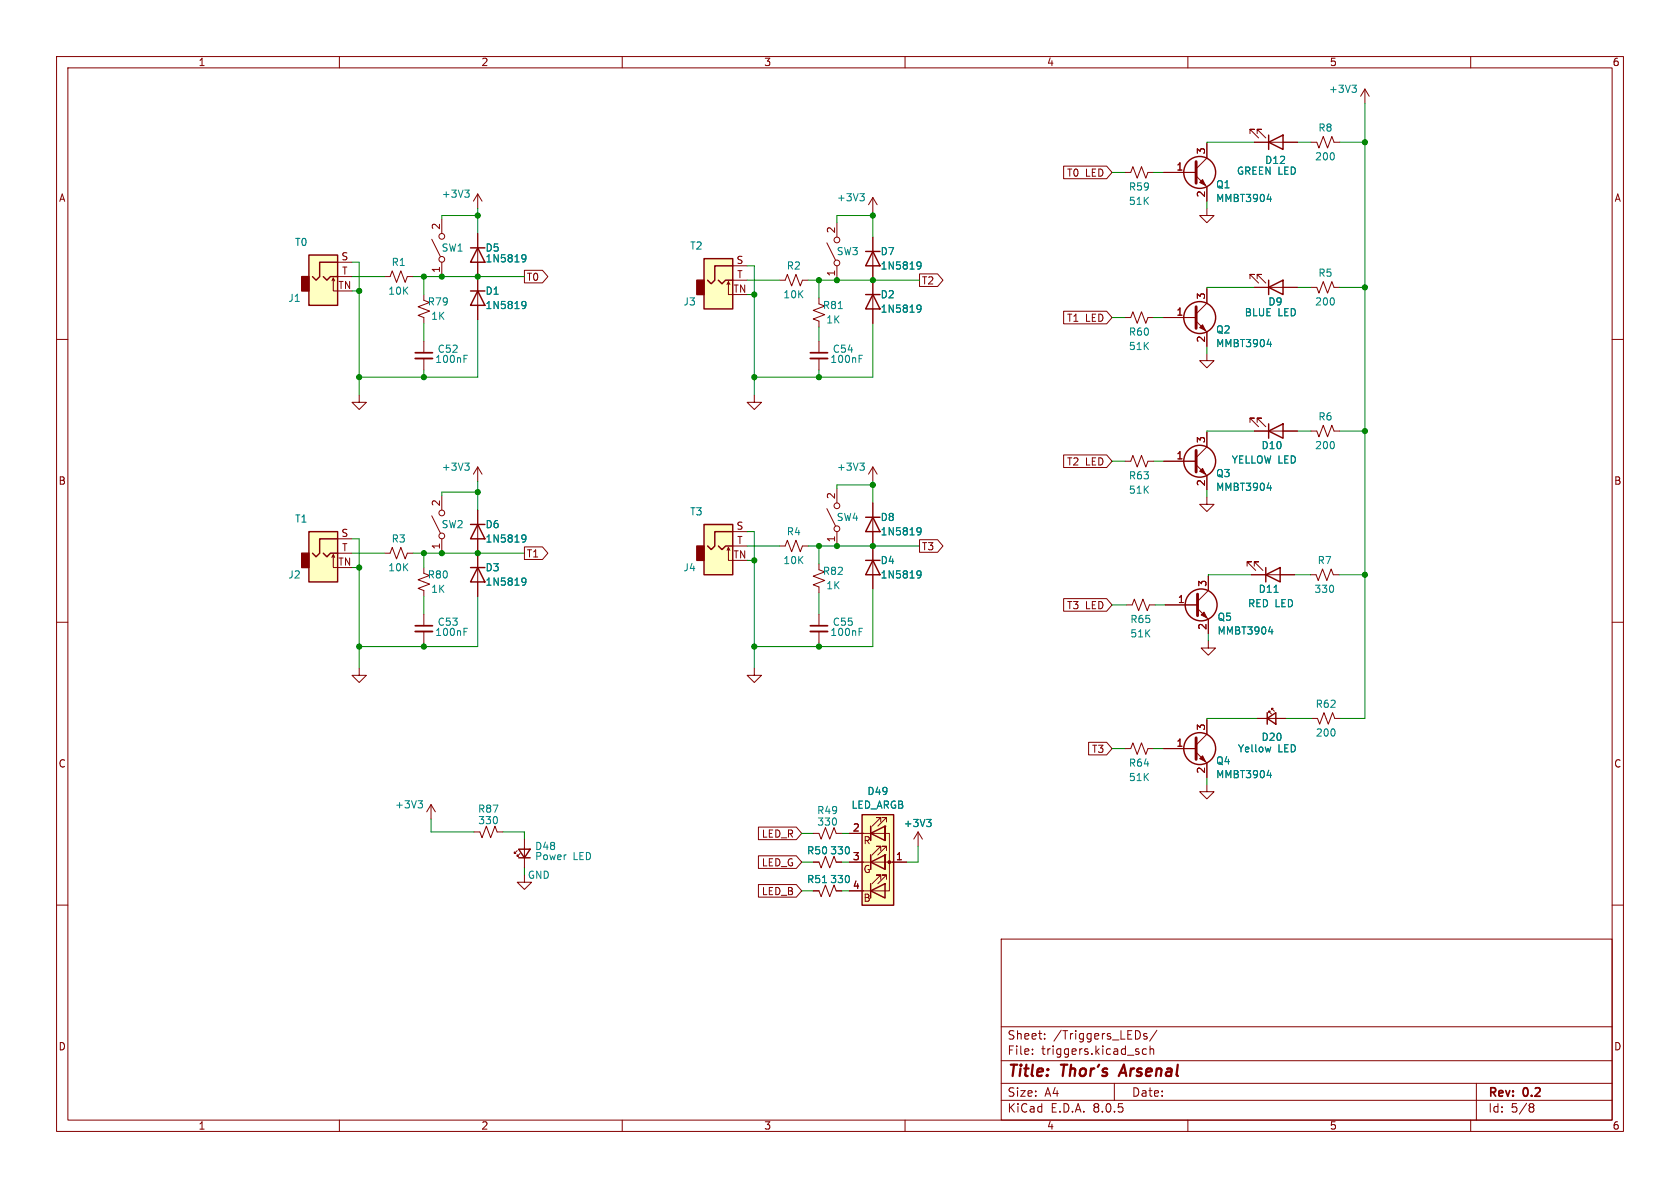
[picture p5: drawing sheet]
<svg xmlns="http://www.w3.org/2000/svg" width="297mm" height="210mm" viewBox="0 0 297 210" stroke-linecap="round" stroke-linejoin="round" font-family="sans-serif">
<g fill="none" stroke="#840000" stroke-width=".18">
<path d="M10 10h277v190h-277zM12 12h273v186h-273zM60 10v2M110 10v2M160 10v2M210 10v2M260 10v2M78.1 38.7v2.6M148 39.4v2.5M198.9 30.5h1l.4-1 .7 2 .8-2 .8 2 .3-1h1.1M10 60h2M76.3 42.3l1.6 3"/>
<path d="M78.1 46.4v2.5M84.5 41.3v15.2M146.2 42.9l1.5 3.1M148 47v2.5M198.9 56.1h1l.4-1 .7 2.1 .8-2.1 .8 2.1 .3-1.1h1.1M205.7 56.1h5.8M211.5 56.8l1.9 1.9v2.5M213.4 51.1v2.5l-1.9 1.9M285 60h2M63.5 69.9v1.2h1.3l-1.3 1.3-1.3-1.3h1.3M10 110h2M199.1 106.9h1.1l.3-1 .8 2.1 .8-2.1 .7 2.1 .4-1.1h1"/>
<path d="M213.6 113.3v1.3h1.3l-1.3 1.2-1.3-1.2h1.3M285 110h2M222.2 127h5.1M224.3 126v-.3h.2h-.2l.5 .5M224.8 125.5v-.3h.2h-.2l.5 .5M10 160h2M83.8 147.1h1l.4 1 .8-2 .7 2 .8-2 .4 1h1M91.4 150.4l-.5 .5v-.3v.3h.3M91.9 150.9l-.5 .5v-.3v.3h.3M92.7 148.3v5.1M285 160h2M177 166h108v32h-108z"/>
<path d="M60 198v2M110 198v2M160 198v2M177 194.5h108M177 191.5h108M177 187.5h108M177 181.5h108M182.5 186.3v.1M182.5 185.5v.1M184.7 183.6v.1M184.7 182.8v.1M197 191.5v3"/>
<path d="M202.7 185.5l-.5-.1-.2 .3v.4l.1 .2h.6M202.7 182.8l-.3-.1-.2 .2v.2l.5 .2v.3h-.5M203.3 185.5l.2-.1 .4 .1 .1 .9M203.3 184.9v1.5M204.5 182.1l-1.3 2M210 198v2M260 198v2M261 191.5v6.5M270.6 195.1h.3l.3 .3-.3 .3M270.6 195.7h.3M270.9 195.7l.2 .2 .1 .4-.3 .3h-.3"/>
<circle cx="78.1" cy="45.8" r=".51"/>
<circle cx="78.1" cy="41.8" r=".51"/>
<circle cx="148" cy="42.4" r=".51"/>
<circle cx="148" cy="46.5" r=".51"/>
</g>
<path d="M198.7 188.2l-.9 2" fill="none" stroke="#840000" stroke-width=".4"/>
<path d="M211.5 54.2v3.8" fill="none" stroke="#840000" stroke-width=".51"/>
<path d="M212.1 57.9l.5-.5 .5 1z" fill="#840000" stroke="#840000" stroke-width=".18"/>
<g fill="none" stroke="#840000" stroke-width=".25">
<path d="M83.2 43.8h2.5M83.2 51.4h2.5M84.5 43.8l1.2 2.6h-2.5zM84.5 51.4l1.2 2.6h-2.5zM224 127l1.6-1v2zM224 126v2M91.7 150.1h2l-1 1.5zM91.7 151.6h2"/>
<circle cx="212.1" cy="56.1" r="2.82"/>
</g>
<path d="M92.4 45.1l.3-.1 .2 .2a.84 .84 0 0 1-.3 1.1h-.2M92.4 53.3h.3l.2 .1a.84 .84 0 0 1-.3 1.2h-.2M93 45.6l-.3 .2h-.3M93 53.8l-.3 .3-.3-.1M224 60.9h.8M224.6 60.4v.9M224.7 132.1l-.3 .8" fill="none" stroke="#008484" stroke-width=".18"/>
<path d="M152.4 144h5.6v16h-5.6z" fill="#ffffc2"/>
<g fill="none" stroke="#840000" stroke-width=".18">
<path d="M67.9 48.9h1.1l.3-1 .8 2 .8-2 .7 2 .4-1h1M221 49.3v-.8h.7h-.7l1.5 1.5M221.7 50.8h7.7M222.2 49.3v-.8h.8h-.8l1.6 1.5M206 106.9h5.7M211.7 107.6l1.9 1.9v2.5M213.6 101.9v2.5l-1.9 1.9M92.7 154.7v1.3h-1.3l1.3 1.2 1.3-1.2h-1.3M150.1 147.3h7.1v10.2h-7.1M150.1 152.4h10.2M153.9 151.1v2.6M153.9 146.1v2.5"/>
<path d="M155.7 155.4v-.7h-.8h.8l-1.5 1.5M155.7 150.4v-.8h-.8h.8l-1.5 1.5M155.7 145.3v-.8h-.8h.8l-1.5 1.6M156.5 151.1v2.6zM156.5 151.1h.1M156.5 146.1v2.5zM156.5 146.1h.1M156.7 155.4v-.7h-.7h.7l-1.5 1.5M156.7 150.4v-.8h-.7h.7l-1.5 1.5M156.7 145.3v-.8h-.7h.7l-1.5 1.6M162.3 147.1l-.8 1.2M162.3 147.1v2.5"/>
<path d="M162.3 147.1l.8 1.2"/>
</g>
<g fill="none" stroke="#840000" stroke-width=".25">
<path d="M224.3 50.8l2.5-1.3v2.6zM224.3 49.5v2.6M152.4 144h5.6v16h-5.6zM153.9 157.5l2.6-1.3v2.6zM153.9 152.4l2.6-1.3v2.6zM153.9 147.3l2.6-1.2v2.5zM153.9 146.1v2.5M153.9 151.1v2.6M153.9 156.2v2.6"/>
<circle cx="212.3" cy="106.9" r="2.82"/>
</g>
<g fill="#840000" stroke="#840000" stroke-width=".18">
<path d="M212.3 108.7l.6-.5 .5 1z"/>
<circle cx="157.2" cy="152.4" r=".25"/>
</g>
<path d="M224.3 111.7h.7M224.9 111.2v.9M163.8 144.9h.8l-.4 .4M164.4 145.3l.2 .3v.3l-.2 .2" fill="none" stroke="#008484" stroke-width=".18"/>
<path d="M211.7 105v3.8" fill="none" stroke="#840000" stroke-width=".51"/>
<path d="M54.6 45.1h5.1v8.9h-5.1z" fill="#ffffc2"/>
<path d="M53.3 48.9h1.3v2.5h-1.3z" fill="#840000" stroke="#840000" stroke-width=".25"/>
<path d="M58.7 49.7l.2-.6v2.3h.8M58.9 49.1l.3 .6M59.7 46.4h2.5M59.7 48.9h2.5M213.4 62.5v1.3h1.2l-1.2 1.2-1.3-1.2h1.3" fill="none" stroke="#840000" stroke-width=".18"/>
<path d="M54.6 45.1h5.1v8.9h-5.1zM57.1 48.9l.7 .6 .6-.6h1.3M59.7 46.4h-3.2v2.5l-.6 .6-.7-.6" fill="none" stroke="#840000" stroke-width=".25"/>
<path d="M124.5 92.7h5v8.9h-5z" fill="#ffffc2"/>
<path d="M123.2 96.5h1.3v2.6h-1.3z" fill="#840000" stroke="#840000" stroke-width=".25"/>
<g fill="none" stroke="#840000" stroke-width=".18">
<path d="M241.3 15.7l-.8 1.3M241.3 15.7v2.6M241.3 15.7l.8 1.3M84.5 34.3l-.8 1.3M84.5 34.3v2.5M84.5 34.3l.7 1.3M154.3 34.9v2.6M154.3 34.9l-.8 1.3M154.3 34.9l.8 1.3M205.7 30.5h5.8M211.5 31.1l1.9 1.9v2.6M213.4 36.8v1.3h1.2l-1.2 1.3-1.3-1.3h1.3"/>
<path d="M213.4 25.4v2.5l-1.9 1.9M221 23.6v-.7h.7h-.7l1.5 1.5M221.7 25.1h7.7M222.2 23.6v-.7h.8h-.8l1.6 1.5M231.8 25.1h1l.4 1.1 .7-2.1 .8 2.1 .8-2.1 .3 1h1.1M74.9 52.1v1l1 .4-2 .7 2 .8-2 .8 1 .3v1.1M137.8 49.5h1l.4-1 .8 2 .7-2 .8 2 .4-1h1M154.3 41.9v7.6M231.8 50.8h1l.4 1 .7-2 .8 2 .8-2 .3 1h1.1M74.9 60.3v2.1M74.9 63.4v2M221 74.7v-.8h.7h-.7l1.5 1.5"/>
<path d="M221.7 76.2h7.7M222.2 74.7v-.8h.8h-.8l1.6 1.5M231.8 76.2h1l.4 1 .7-2 .8 2 .8-2 .3 1h1.1M84.5 90.2v15.2M128.5 97.3l.3-.5v2.3h.7M128.8 96.8l.2 .5M129.5 94h2.6M129.5 96.5h2.6M133.3 118.1v1.3h1.3l-1.3 1.3-1.2-1.3h1.2M198.9 132.3h1l.4-1 .7 2.1 .8-2.1 .8 2.1 .3-1.1h1.1M205.7 132.3h5.8M211.5 133l1.9 1.9v2.5"/>
<path d="M213.4 138.7v1.3h1.2l-1.2 1.2-1.3-1.2h1.3M213.4 127.3v2.5l-1.9 1.9M76.2 142.2l-.8 1.3M76.2 142.2v2.6M76.2 142.2l.8 1.3M143.8 157.5h1l.4 1 .7-2 .8 2 .7-2 .4 1h1M143.8 147.3h1l.4 1 .7-2 .8 2 .7-2 .4 1h1M143.8 152.4h1l.4 1 .7-2 .8 2 .7-2 .4 1h1"/>
</g>
<g fill="none" stroke="#840000" stroke-width=".25">
<path d="M224.3 25.1l2.5-1.2v2.5zM224.3 23.9v2.5M153 44.5h2.6M154.3 44.5l1.3 2.5h-2.6zM224.3 76.2l2.5-1.3v2.6zM224.3 74.9v2.6M83.2 92.7h2.5M84.5 92.7l1.2 2.6h-2.5zM124.5 92.7h5v8.9h-5zM127 96.5l.6 .7 .7-.7h1.2M129.5 94h-3.1v2.5l-.7 .7-.6-.7M83.2 100.3h2.5"/>
<path d="M84.5 100.3l1.2 2.6h-2.5z"/>
<circle cx="212.1" cy="30.5" r="2.82"/>
<circle cx="212.1" cy="132.3" r="2.82"/>
</g>
<path d="M211.5 28.6v3.8M211.5 130.4v3.8" fill="none" stroke="#840000" stroke-width=".51"/>
<g fill="#840000" stroke="#840000" stroke-width=".18">
<path d="M212.1 134.1l.5-.5 .5 1z"/>
<path d="M212.1 32.3l.5-.5 .5 1z"/>
</g>
<g fill="none" stroke="#008484" stroke-width=".18">
<path d="M239 15.1h.8l-.4 .4M239.5 15.5l.3 .3v.3l-.3 .2M82.2 33.6h.7l-.4 .5M82.7 34.1l.2 .2v.3l-.2 .3M152 34.2h.8l-.4 .5M152.6 34.7l.2 .3v.3l-.2 .2M224 35.2h.8M224.6 34.8v.8M162.2 46.4l.4-.1 .2 .1a.84 .84 0 0 1-.3 1.2h-.3M162.8 46.8l-.2 .3-.4-.1M82 63.4h.4M82 62.8h.6"/>
<path d="M92.4 94.6h.3l.2 .1a.84 .84 0 0 1-.3 1.1h-.2M93 95.1l-.3 .2h-.3M92.4 102.2h.3l.2 .1a.84 .84 0 0 1-.3 1.1h-.2M93 102.7l-.3 .3-.3-.1M224 137.1h.8M224.6 136.6v.9M73.9 141.5h.8l-.4 .5M74.4 142l.3 .3v.3l-.3 .2M145.4 156h.7"/>
</g>
<path d="M73.4 63.4h3.1" fill="none" stroke="#840000" stroke-width=".33"/>
<path d="M73.4 62.4h3.1" fill="none" stroke="#840000" stroke-width=".3"/>
<path d="M124.5 45.7h5v8.9h-5z" fill="#ffffc2"/>
<path d="M123.2 49.5h1.3v2.6h-1.3z" fill="#840000" stroke="#840000" stroke-width=".25"/>
<g fill="none" stroke="#840000" stroke-width=".18">
<path d="M128.5 50.3l.3-.5v2.3h.7M128.8 49.8l.2 .5M129.5 47h2.6M129.5 49.5h2.6M144.8 52.7v1l1 .4-2 .8 2 .7-2 .8 1 .4v1M154.3 49.5v7.7M133.3 69.9v1.2h1.3l-1.3 1.3-1.2-1.3h1.2M144.8 60.3v2.1M144.8 63.4v2M67.9 97.8h1.1l.3-1 .8 2 .8-2 .7 2 .4-1h1M76.3 91.2l1.6 3M78.1 87.6v2.6"/>
<path d="M78.1 95.3v2.5M84.5 82.6l-.8 1.2M84.5 82.6v2.5M84.5 82.6l.7 1.2M63.5 118.1v1.3h1.3l-1.3 1.3-1.3-1.3h1.3M74.9 100.3v1l1 .4-2 .8 2 .8-2 .7 1 .4v1"/>
<circle cx="78.1" cy="90.7" r=".51"/>
<circle cx="78.1" cy="94.7" r=".51"/>
</g>
<path d="M124.5 45.7h5v8.9h-5zM127 49.5l.6 .7 .7-.7h1.2M129.5 47h-3.1v2.5l-.7 .7-.6-.7M153 52.1h2.6M154.3 52.1l1.3 2.5h-2.6z" fill="none" stroke="#840000" stroke-width=".25"/>
<path d="M148.2 54.6h.7M162.2 54l.4-.1 .2 .1a.84 .84 0 0 1-.3 1.2h-.3M162.8 54.5l-.2 .2-.4-.1M151.9 63.4h.4M151.9 62.8h.6M82.2 81.9h.7l-.4 .4M82.7 82.3l.2 .3v.3l-.2 .2" fill="none" stroke="#008484" stroke-width=".18"/>
<path d="M143.3 63.4h3" fill="none" stroke="#840000" stroke-width=".33"/>
<path d="M143.3 62.4h3" fill="none" stroke="#840000" stroke-width=".3"/>
<path d="M54.6 94h5.1v8.9h-5.1z" fill="#ffffc2"/>
<path d="M53.3 97.8h1.3v2.5h-1.3z" fill="#840000" stroke="#840000" stroke-width=".25"/>
<g fill="none" stroke="#840000" stroke-width=".18">
<path d="M188 29.4h7.6l1 1.1-1 1.1h-7.6zM205.7 30.5h5.8M213.4 25.4v2.5M213.4 33v2.6M221.7 25.1h2.6M226.8 25.1h2.6M84.5 41.3v2.5M84.5 46.4v5M84.5 54v2.5M92.7 47.8h3.2l1 1.1-1 1.1h-3.2zM154.3 41.9v2.6M154.3 47v5.1"/>
<path d="M154.3 54.6v2.6M162.6 48.4h3.2l.9 1.1-.9 1.1h-3.2zM188 55h7.6l1 1.1-1 1.1h-7.6zM205.7 56.1h5.8M213.4 51.1v2.5M213.4 58.7v2.5M221.7 50.8h2.6M226.8 50.8h2.6M213.4 76.5v2.5l-1.9 1.9M221.7 76.2h2.6M226.8 76.2h2.6M58.7 98.6l.2-.6v2.3h.8"/>
<path d="M58.9 98l.3 .6M59.7 95.3h2.5M59.7 97.8h2.5M84.5 90.2v2.5M84.5 95.3v5M92.7 96.7h3.2l1 1.1-1 1.1h-3.2zM137.8 96.5h1l.4-1 .8 2 .7-2 .8 2 .4-1h1M144.8 99.7v1l1 .4-2 .8 2 .7-2 .8 1 .4v1M146.2 89.9l1.5 3.1M148 86.4v2.5M148 94v2.5M154.3 82.6v2.5"/>
<path d="M154.3 88.9v15.2M154.3 82.6l-.8 1.2M154.3 82.6l.8 1.2M162.6 95.4h3.2l.9 1.1-.9 1.1h-3.2zM188 80.4h7.6l1 1.1-1 1.1h-7.6zM198.9 81.5h1l.4-1 .7 2.1 .8-2.1 .8 2.1 .3-1.1h1.1M205.7 81.5h5.8M211.5 82.2l1.9 1.9v2.5M213.4 87.9v1.3h1.2l-1.2 1.2-1.3-1.2h1.3M74.9 108.6v2M74.9 111.6v2.1M84.5 102.9v2.5"/>
<path d="M144.8 108.6v2M144.8 111.6v2.1M188 105.8h7.6l1 1.1-1 1.1h-7.6zM206 106.9h5.7M213.6 101.9v2.5M213.6 109.5v2.5M220.5 100.1v-.8h.7h-.7l1.5 1.5M221.2 101.6h7.7M221.7 100.1v-.8h.8h-.8l1.6 1.5M231.6 101.6h1.1l.3 1 .8-2 .8 2 .7-2 .4 1h1M192.4 131.2h3.2l1 1.1-1 1.1h-3.2zM205.7 132.3h5.8"/>
<path d="M213.4 127.3v2.5M213.4 134.9v2.5M222.2 127h1.8M225.6 127h1.7M231.9 127h1l.4 1 .8-2 .7 2 .8-2 .4 1h1M134.1 156.4h6.7l.9 1.1-.9 1.1h-6.7zM134.1 146.2h6.7l.9 1.1-.9 1.1h-6.7zM134.1 151.3h6.7l.9 1.1-.9 1.1h-6.7zM143.8 152.4h1M143.8 157.5h1M147.8 152.4h1M147.8 157.5h1"/>
<path d="M150.1 152.4h2.6M150.1 147.3h2.6M150.1 157.5h2.6M157.7 152.4h2.6"/>
<circle cx="148" cy="93.5" r=".51"/>
<circle cx="148" cy="89.4" r=".51"/>
</g>
<g fill="none" stroke="#840000" stroke-width=".25">
<path d="M54.6 94h5.1v8.9h-5.1zM57.1 97.8l.7 .6 .6-.6h1.3M59.7 95.3h-3.2v2.5l-.6 .6-.7-.6M153 91.4h2.6M153 99.1h2.6M154.3 91.4l1.3 2.6h-2.6zM154.3 99.1l1.3 2.5h-2.6zM223.8 101.6l2.5-1.3v2.6zM223.8 100.3v2.6"/>
<circle cx="212.1" cy="81.5" r="2.82"/>
</g>
<path d="M73.4 111.6h3.1M143.3 111.6h3" fill="none" stroke="#840000" stroke-width=".33"/>
<path d="M73.4 110.6h3.1M143.3 110.6h3" fill="none" stroke="#840000" stroke-width=".3"/>
<g fill="none" stroke="#008484" stroke-width=".18">
<path d="M224 35.2h.8M224.6 34.8v.8M92.4 45.1l.3-.1 .2 .2a.84 .84 0 0 1-.3 1.1h-.2M92.4 53.3h.3l.2 .1a.84 .84 0 0 1-.3 1.2h-.2M93 45.6l-.3 .2h-.3M93 53.8l-.3 .3-.3-.1M162.2 46.4l.4-.1 .2 .1a.84 .84 0 0 1-.3 1.2h-.3M162.2 54l.4-.1 .2 .1a.84 .84 0 0 1-.3 1.2h-.3M162.8 46.8l-.2 .3-.4-.1M162.8 54.5l-.2 .2-.4-.1M224 60.9h.8M224.6 60.4v.9"/>
<path d="M92.4 94.6h.3l.2 .1a.84 .84 0 0 1-.3 1.1h-.2M93 95.1l-.3 .2h-.3M152 81.9h.8l-.4 .4M152.6 82.3l.2 .3v.3l-.2 .2M162.2 93.4l.4-.1 .2 .1a.84 .84 0 0 1-.3 1.2h-.3M162.8 93.8l-.2 .3-.4-.1M224 86.3h.8M224.6 85.8v.9M82 111.7h.4M82 111.1h.6M92.4 102.2h.3l.2 .1a.84 .84 0 0 1-.3 1.1h-.2M93 102.7l-.3 .3-.3-.1"/>
<path d="M151.9 111.7h.4M151.9 111.1h.6M162.2 101l.4-.1 .2 .1a.84 .84 0 0 1-.3 1.2h-.3M162.8 101.5l-.2 .2-.4-.1M224.3 111.7h.7M224.9 111.2v.9M225.2 104.7h.8M224 137.1h.8M224.6 136.6v.9M224.7 132.1l-.3 .8M145.4 156h.7M163.8 144.9h.8l-.4 .4"/>
<path d="M164.4 145.3l.2 .3v.3l-.2 .2"/>
</g>
<path d="M211.5 79.6v3.8" fill="none" stroke="#840000" stroke-width=".51"/>
<path d="M212.1 83.3l.5-.5 .5 1z" fill="#840000" stroke="#840000" stroke-width=".18"/>
<g fill="none" stroke="#008400" stroke-width=".18">
<path d="M241.3 18.3v108.7h-4.3M84.5 38.1h-6.4v.6M84.5 36.8v4.5M154.3 38.1h-6.3v1.3M154.3 37.5v4.4M196.6 30.5h2.3M204 30.5h1.7M213.4 35.6v1.2M221.7 25.1h-8.3v.3M229.4 25.1h2.4M236.9 25.1h4.4M62.2 46.4h1.3v23.5"/>
<path d="M62.2 48.9h5.7M62.2 51.4h1.3M73 48.9h19.7M74.9 48.9v3.2M74.9 57.2v3.1M84.5 56.5v10.2h-21M132.1 47h1.2v22.9M132.1 49.5h5.7M132.1 52.1h1.2M142.9 49.5h19.7M144.8 49.5v3.2M144.8 57.8v2.5"/>
<path d="M154.3 57.2v9.5h-21M196.6 56.1h2.3M204 56.1h1.7M221.7 50.8h-8.3v.3M229.4 50.8h2.4M236.9 50.8h4.4M74.9 65.4v1.3M144.8 65.4v1.3M213.4 61.2v1.3M221.7 76.2h-8.3v.3M229.4 76.2h2.4M236.9 76.2h4.4"/>
<path d="M62.2 95.3h1.3v22.8M62.2 97.8h5.7M73 97.8h19.7M74.9 97.8v2.5M84.5 87h-6.4v.6M84.5 85.1v5.1M132.1 94h1.2v24.1M132.1 99.1h1.2M132.1 96.5h5.7M142.9 96.5h19.7M144.8 96.5v3.2M154.3 85.7h-6.3v.7"/>
<path d="M154.3 85.1v3.8M196.6 81.5h2.3M204 81.5h1.7M213.4 86.6v1.3M62.2 100.3h1.3M74.9 105.4v3.2M74.9 113.7v.6M84.5 105.4v8.9h-21M144.8 104.8v3.8M144.8 113.7v.6M154.3 104.1v10.2h-21M196.6 106.9h2.5"/>
<path d="M204.2 106.9h1.8M213.6 112v1.3M221.2 101.6h-7.6v.3M228.9 101.6h2.7M236.7 101.6h4.6M196.6 132.3h2.3M204 132.3h1.7M213.4 137.4v1.3M222.2 127h-8.8v.3M227.3 127h4.6M76.2 144.8v2.3h7.6M88.9 147.1h3.8v1.2"/>
<path d="M92.7 153.4v1.3M141.7 152.4h2.1M141.7 147.3h2.1M141.7 157.5h2.1M148.8 152.4h1.3M148.8 147.3h1.3M148.8 157.5h1.3M162.3 149.6v2.8h-2"/>
</g>
<g fill="#008400" stroke="#008400" stroke-width=".18">
<circle cx="63.5" cy="66.7" r=".46"/>
<circle cx="78.1" cy="48.9" r=".46"/>
<circle cx="74.9" cy="48.9" r=".46"/>
<circle cx="84.5" cy="48.9" r=".46"/>
<circle cx="63.5" cy="51.4" r=".46"/>
<circle cx="84.5" cy="38.1" r=".46"/>
<circle cx="74.9" cy="66.7" r=".46"/>
<circle cx="241.3" cy="76.2" r=".46"/>
<circle cx="241.3" cy="25.1" r=".46"/>
<circle cx="241.3" cy="50.8" r=".46"/>
<circle cx="144.8" cy="114.3" r=".46"/>
<circle cx="133.3" cy="114.3" r=".46"/>
<circle cx="74.9" cy="114.3" r=".46"/>
<circle cx="154.3" cy="38.1" r=".46"/>
<circle cx="144.8" cy="49.5" r=".46"/>
<circle cx="154.3" cy="49.5" r=".46"/>
<circle cx="148" cy="49.5" r=".46"/>
<circle cx="133.3" cy="66.7" r=".46"/>
<circle cx="144.8" cy="66.7" r=".46"/>
<circle cx="133.3" cy="52.1" r=".46"/>
<circle cx="78.1" cy="97.8" r=".46"/>
<circle cx="84.5" cy="97.8" r=".46"/>
<circle cx="63.5" cy="114.3" r=".46"/>
<circle cx="84.5" cy="87" r=".46"/>
<circle cx="74.9" cy="97.8" r=".46"/>
<circle cx="63.5" cy="100.3" r=".46"/>
<circle cx="154.3" cy="85.7" r=".46"/>
<circle cx="154.3" cy="96.5" r=".46"/>
<circle cx="148" cy="96.5" r=".46"/>
<circle cx="144.8" cy="96.5" r=".46"/>
<circle cx="133.3" cy="99.1" r=".46"/>
<circle cx="241.3" cy="101.6" r=".46"/>
</g>
<g font-size="2.8" fill="#840000">
<text x="178" y="190.9">Title:</text>
<text x="187.7" y="190.9">Thor's</text>
<text x="198.9" y="190.9">Arsenal</text>
</g>
<g font-size="2.1" fill="#840000">
<text x="178" y="184">Sheet:</text>
<text x="186.2" y="184">/Triggers_LEDs/</text>
<text x="178" y="186.7">File:</text>
<text x="184.1" y="186.7">triggers.kicad_sch</text>
<text x="178" y="196.9">KiCad</text>
<text x="178" y="194.1">Size:</text>
<text x="184.7" y="194.1">A4</text>
<text x="185.7" y="196.9">E.D.A.</text>
<text x="193.3" y="196.9">8.0.5</text>
<text x="200" y="194.1">Date:</text>
<text x="263" y="194.3">Rev:</text>
<text x="263" y="196.9">Id:</text>
<text x="267.1" y="196.9">5/8</text>
<text x="269.4" y="194.3">0.2</text>
</g>
<g font-size="1.8" fill="#840000">
<text x="35" y="11.9">1</text>
<text x="85" y="11.9">2</text>
<text x="135" y="11.9">3</text>
<text x="185" y="11.9">4</text>
<text x="235" y="11.9">5</text>
<text x="285" y="11.9">6</text>
<text x="213.1" y="27.4" transform="rotate(-90 213.1 27.4)">3</text>
<text x="10.3" y="35.9">A</text>
<text x="188.5" y="31.4">T0</text>
<text x="191.9" y="31.4">LED</text>
<text x="207.9" y="30.2">1</text>
<text x="213.1" y="35" transform="rotate(-90 213.1 35)">2</text>
<text x="285.3" y="35.9">A</text>
<text x="77.9" y="40.7" transform="rotate(-90 77.9 40.7)">2</text>
<text x="147.7" y="41.3" transform="rotate(-90 147.7 41.3)">2</text>
<text x="60.3" y="46.1">S</text>
<text x="130.1" y="46.7">S</text>
<text x="59.7" y="51.2">TN</text>
<text x="60.4" y="48.6">T</text>
<text x="77.9" y="48.3" transform="rotate(-90 77.9 48.3)">1</text>
<text x="93" y="49.8">T0</text>
<text x="129.6" y="51.8">TN</text>
<text x="130.2" y="49.3">T</text>
<text x="147.7" y="49" transform="rotate(-90 147.7 49)">1</text>
<text x="162.9" y="50.5">T2</text>
<text x="213.1" y="53" transform="rotate(-90 213.1 53)">3</text>
<text x="188.5" y="57.1">T1</text>
<text x="191.9" y="57.1">LED</text>
<text x="207.9" y="55.9">1</text>
<text x="213.1" y="60.7" transform="rotate(-90 213.1 60.7)">2</text>
<text x="188.5" y="82.5">T2</text>
<text x="191.9" y="82.5">LED</text>
<text x="207.9" y="81.3">1</text>
<text x="213.1" y="78.4" transform="rotate(-90 213.1 78.4)">3</text>
<text x="10.3" y="85.9">B</text>
<text x="77.9" y="89.6" transform="rotate(-90 77.9 89.6)">2</text>
<text x="147.7" y="88.3" transform="rotate(-90 147.7 88.3)">2</text>
<text x="213.1" y="86.1" transform="rotate(-90 213.1 86.1)">2</text>
<text x="285.3" y="85.9">B</text>
<text x="60.3" y="95">S</text>
<text x="130.1" y="93.7">S</text>
<text x="147.7" y="96" transform="rotate(-90 147.7 96)">1</text>
<text x="59.7" y="100.1">TN</text>
<text x="60.4" y="97.5">T</text>
<text x="77.9" y="97.2" transform="rotate(-90 77.9 97.2)">1</text>
<text x="93" y="98.7">T1</text>
<text x="129.6" y="98.8">TN</text>
<text x="130.2" y="96.3">T</text>
<text x="162.9" y="97.5">T3</text>
<text x="188.5" y="107.9">T3</text>
<text x="191.9" y="107.9">LED</text>
<text x="208.1" y="106.7">1</text>
<text x="213.4" y="103.8" transform="rotate(-90 213.4 103.8)">3</text>
<text x="213.4" y="111.5" transform="rotate(-90 213.4 111.5)">2</text>
<text x="213.1" y="129.2" transform="rotate(-90 213.1 129.2)">3</text>
<text x="10.3" y="135.9">C</text>
<text x="192.9" y="133.3">T3</text>
<text x="207.9" y="132.1">1</text>
<text x="213.1" y="136.9" transform="rotate(-90 213.1 136.9)">2</text>
<text x="285.3" y="135.9">C</text>
<text x="134.6" y="148.3">LED_R</text>
<text x="150.7" y="147.1">2</text>
<text x="152.5" y="149.5">R</text>
<text x="134.6" y="153.4">LED_G</text>
<text x="150.7" y="152.1">3</text>
<text x="152.5" y="154.5">G</text>
<text x="158.3" y="152.1">1</text>
<text x="134.6" y="158.4">LED_B</text>
<text x="150.7" y="157.2">4</text>
<text x="152.5" y="159.6">B</text>
<text x="10.3" y="185.9">D</text>
<text x="285.3" y="185.9">D</text>
<text x="35" y="199.9">1</text>
<text x="85" y="199.9">2</text>
<text x="135" y="199.9">3</text>
<text x="185" y="199.9">4</text>
<text x="235" y="199.9">5</text>
<text x="285" y="199.9">6</text>
</g>
<g font-size="1.8" fill="#008484">
<text x="234.8" y="16.6">+3V3</text>
<text x="233" y="23.5">R8</text>
<text x="223.6" y="29.2">D12</text>
<text x="232.4" y="28.5">200</text>
<text x="78" y="35.2">+3V3</text>
<text x="147.9" y="35.8">+3V3</text>
<text x="199.5" y="33.9">R59</text>
<text x="214.9" y="33.5">Q1</text>
<text x="214.9" y="35.9">MMBT3904</text>
<text x="218.6" y="31.1">GREEN LED</text>
<text x="199.5" y="36.4">51K</text>
<text x="69.1" y="47.2">R1</text>
<text x="78" y="44.7">SW1</text>
<text x="85.7" y="44.7">D5</text>
<text x="85.7" y="46.6">1N5819</text>
<text x="139" y="47.9">R2</text>
<text x="147.8" y="45.3">SW3</text>
<text x="155.6" y="45.3">D7</text>
<text x="155.6" y="47.9">1N5819</text>
<text x="50.9" y="53.6">J1</text>
<text x="68.5" y="52.3">10K</text>
<text x="85.7" y="52.3">D1</text>
<text x="138.4" y="52.9">10K</text>
<text x="155.6" y="52.9">D2</text>
<text x="233" y="49.1">R5</text>
<text x="75.5" y="54.2">R79</text>
<text x="76.1" y="56.7">1K</text>
<text x="85.7" y="54.8">1N5819</text>
<text x="120.7" y="54.2">J3</text>
<text x="145.4" y="54.8">R81</text>
<text x="146" y="57.4">1K</text>
<text x="155.6" y="55.5">1N5819</text>
<text x="199.5" y="59.5">R60</text>
<text x="214.9" y="59.1">Q2</text>
<text x="220" y="56.1">BLUE</text>
<text x="224.1" y="54.2">D9</text>
<text x="225.9" y="56.1">LED</text>
<text x="232.4" y="54.2">200</text>
<text x="76.8" y="64.4">100nF</text>
<text x="77.3" y="62.6">C52</text>
<text x="146.7" y="64.4">100nF</text>
<text x="147.1" y="62.6">C54</text>
<text x="199.5" y="62.1">51K</text>
<text x="214.9" y="61.6">MMBT3904</text>
<text x="233" y="74.5">R6</text>
<text x="78" y="83.4">+3V3</text>
<text x="147.9" y="83.4">+3V3</text>
<text x="217.7" y="82.1">YELLOW LED</text>
<text x="222.9" y="79.6">D10</text>
<text x="232.4" y="79.6">200</text>
<text x="199.5" y="84.9">R63</text>
<text x="199.5" y="87.5">51K</text>
<text x="214.9" y="84.5">Q3</text>
<text x="214.9" y="87">MMBT3904</text>
<text x="78" y="93.6">SW2</text>
<text x="85.7" y="93.6">D6</text>
<text x="139" y="94.8">R4</text>
<text x="147.8" y="92.3">SW4</text>
<text x="155.6" y="92.3">D8</text>
<text x="155.6" y="94.8">1N5819</text>
<text x="68.5" y="101.2">10K</text>
<text x="69.1" y="96.1">R3</text>
<text x="85.7" y="101.2">D3</text>
<text x="85.7" y="96.1">1N5819</text>
<text x="120.7" y="101.2">J4</text>
<text x="138.4" y="99.9">10K</text>
<text x="145.4" y="101.8">R82</text>
<text x="155.6" y="99.9">D4</text>
<text x="232.8" y="99.9">R7</text>
<text x="50.9" y="102.5">J2</text>
<text x="75.5" y="102.5">R80</text>
<text x="76.1" y="105">1K</text>
<text x="85.7" y="103.7">1N5819</text>
<text x="146" y="104.4">1K</text>
<text x="155.6" y="102.5">1N5819</text>
<text x="220.5" y="107.5">RED LED</text>
<text x="222.4" y="105">D11</text>
<text x="232.3" y="105">330</text>
<text x="76.8" y="112.6">100nF</text>
<text x="77.3" y="110.8">C53</text>
<text x="146.7" y="112.6">100nF</text>
<text x="147.1" y="110.8">C55</text>
<text x="199.7" y="110.3">R65</text>
<text x="199.7" y="112.9">51K</text>
<text x="215.1" y="109.9">Q5</text>
<text x="215.1" y="112.4">MMBT3904</text>
<text x="232.5" y="125.3">R62</text>
<text x="222.9" y="131.2">D20</text>
<text x="232.5" y="130.4">200</text>
<text x="199.5" y="135.7">R64</text>
<text x="214.9" y="135.3">Q4</text>
<text x="214.9" y="137.8">MMBT3904</text>
<text x="218.7" y="133.2">Yellow</text>
<text x="225.9" y="133.2">LED</text>
<text x="69.7" y="143.1">+3V3</text>
<text x="84.4" y="143.9">R87</text>
<text x="150.4" y="143.2">LED_ARGB</text>
<text x="153.2" y="140.7">D49</text>
<text x="199.5" y="138.3">51K</text>
<text x="84.4" y="145.9">330</text>
<text x="144.4" y="144.1">R49</text>
<text x="144.4" y="146.2">330</text>
<text x="159.7" y="146.4">+3V3</text>
<text x="93.2" y="155.5">GND</text>
<text x="94.5" y="150.5">D48</text>
<text x="94.5" y="152.2">Power</text>
<text x="101.3" y="152.2">LED</text>
<text x="142.6" y="151.2">R50</text>
<text x="146.7" y="151.2">330</text>
<text x="142.6" y="156.3">R51</text>
<text x="146.7" y="156.3">330</text>
</g>
<g font-size="1.8" fill="#0000c2">
<text x="52.1" y="43.6">T0</text>
<text x="121.9" y="44.2">T2</text>
<text x="52.1" y="92.5">T1</text>
<text x="121.9" y="91.2">T3</text>
</g>
</svg>
